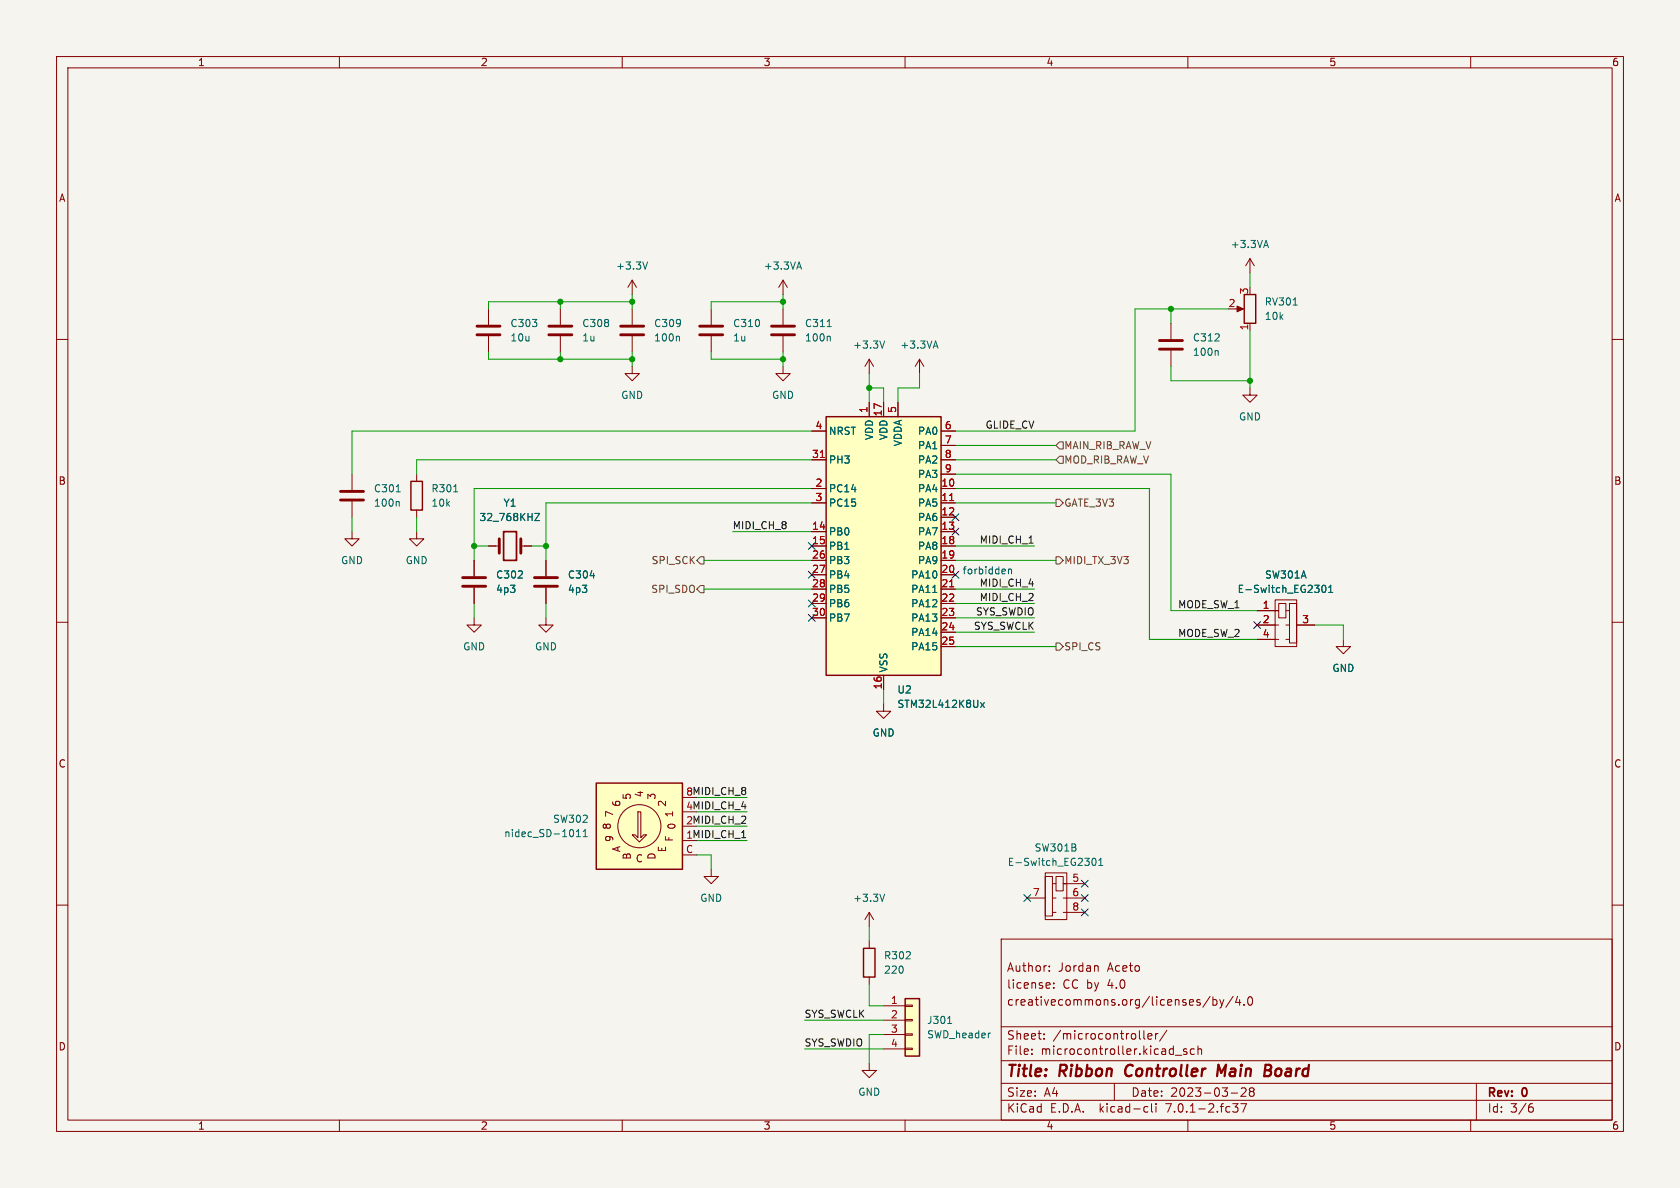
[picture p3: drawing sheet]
<svg xmlns="http://www.w3.org/2000/svg" width="297mm" height="210mm" viewBox="0 0 297 210" stroke-linecap="round" stroke-linejoin="round" font-family="sans-serif">
<path d="M0 0h297v210h-297z" fill="#f5f4ef" stroke="#f5f4ef" stroke-width=".18"/>
<g fill="none" stroke="#840000" stroke-width=".18">
<path d="M10 10h277v190h-277zM12 12h273v186h-273zM60 10v2M110 10v2M160 10v2M210 10v2M260 10v2M10 60h2M86.4 54.6v2.8M86.4 59.4v2.8M99.1 54.6v2.8M99.1 59.4v2.8"/>
<path d="M111.8 49.5v2.6M111.8 54.6v2.8M111.8 59.4v2.8M111.8 49.5l-.8 1.3M111.8 49.5l.7 1.3M125.7 54.6v2.8M125.7 59.4v2.8M138.4 49.5l-.7 1.3M138.4 49.5v2.6M138.4 54.6v2.8M138.4 59.4v2.8M138.4 49.5l.8 1.3"/>
<path d="M207 57.2v2.7M218.4 54.6h1.1M221 45.7v2.6M221 57.2v1.2M221 45.7l-.8 1.3M221 45.7l.7 1.3M285 60h2M111.8 64.8v1.2h-1.3l1.3 1.3 1.2-1.3h-1.2M138.4 64.8v1.2h-1.2l1.2 1.3 1.3-1.3h-1.3M143.5 76.2h2.5M153.7 63.5v2.5M153.7 71.1v2.6"/>
<path d="M153.7 63.5l-.8 1.3M153.7 63.5l.7 1.3M156.2 71.1v2.6M158.7 71.1v2.6M162.6 63.5l-.8 1.3M162.6 63.5v2.5M162.6 63.5l.7 1.3M166.4 76.2h2.5M166.4 78.7h2.5M207 62v2.8M221 68.6v1.3h1.2l-1.2 1.2-1.3-1.2h1.3M62.2 94v1.3h1.3l-1.3 1.2-1.2-1.2h1.2"/>
<path d="M62.2 83.8v2.8M62.2 88.6v2.8M73.7 94v1.3h1.2l-1.2 1.2-1.3-1.2h1.3M73.7 83.8v1.3M73.7 90.2v1.2M83.8 99.1v2.8M86.4 96.5h1.9M92.1 96.5h1.9M96.5 99.1v2.8M143.5 96.5h2.5M143.5 86.4h2.5M143.5 88.9h2.5"/>
<path d="M143.5 94h2.5M143.5 99.1h2.5M143.5 81.3h2.5M166.4 96.5h2.5M166.4 86.4h2.5M166.4 88.9h2.5M166.4 91.4h2.5M166.4 94h2.5M166.4 99.1h2.5M166.4 81.3h2.5M166.4 83.8h2.5M10 110h2"/>
<path d="M83.8 109.2v1.3h1.3l-1.3 1.3-1.3-1.3h1.3M83.8 103.9v2.8M96.5 109.2v1.3h1.3l-1.3 1.3-1.3-1.3h1.3M96.5 103.9v2.8M143.5 101.6h2.5M143.5 104.1h2.5M143.5 106.7h2.5M143.5 109.2h2.5M156.2 119.4v2.5M166.4 101.6h2.5M166.4 104.1h2.5M166.4 106.7h2.5"/>
<path d="M166.4 109.2h2.5M166.4 111.8h2.5M166.4 114.3h2.5M222.2 113h3.9M222.2 110.5h3.9M222.2 108h3.2M225.4 106h3.8v8.3h-3.8zM226.1 106.7h1.2v2.5h-1.2zM226.1 108h-.7h.7M227.3 113h.7M227.3 110.5h.7M227.3 108h.7"/>
<path d="M228 106.7h1.2v7h-1.2zM229.2 110.5h3.2M237.5 113v1.3h-1.3l1.3 1.3 1.3-1.3h-1.3M285 110h2M156.2 124.5v1.2h1.3l-1.3 1.3-1.3-1.3h1.3M10 160h2M112.8 143.5h.5v4.6l.5-.5h.5l-1.3 1.2-1.2-1.2h.5l.5 .5zM120.6 148.6h2.6M120.6 146.1h2.6M120.6 143.5h2.6M120.6 141h2.6M120.6 151.1h2.6"/>
<path d="M125.7 153.7v1.2h1.3l-1.3 1.3-1.2-1.3h1.2M181.6 158.8h3.2M184.8 154.9h1.3v7h-1.3zM184.8 154.3h3.8v8.3h-3.8zM186.1 158.8h.6M186.1 156.2h.6M186.7 154.9h1.3v2.6h-1.3zM188 156.2h.6h-.6M188 158.8h3.8M188.6 156.2h3.2M285 160h2M153.7 161.3l-.8 1.3"/>
<path d="M153.7 161.3v2.5M153.7 166.4v1.2M153.7 172.7v1.3M153.7 161.3l.7 1.3M156.2 177.8h3.8M160 177.7h1.3v.2h-1.3zM177 166h108v32h-108zM185.5 171.6v.1M185.5 170.8v.1M185.6 173.8v.3l-.7 .1M186.1 161.3h.6M186.3 174.6v.1"/>
<path d="M186.3 173.8v.1M188 161.3h3.8M193.9 170.7l.2 .2v.8M213.9 176.1l-1.3 2M214.4 176.2v1.5M214.4 176.8l.5-.1 .2 .3v.4l-.1 .2h-.6M215.6 176.7l.4 1M216 177.7l-.1 .4-.3 .1M216.4 176.7l-.4 1M218 176.1l-1.3 2M218.8 176.1l-.4 1.1h1M219.1 176.7v1"/>
<path d="M219.9 177.6v.1M220.7 176.3l.2-.1a.81 .81 0 0 1 .6 .6 .81 .81 0 0 1-.3 .8l-.1 .1a.81 .81 0 0 1-.4-1.4zM60 198v2M110 198v2M153.7 188v1.2h1.2l-1.2 1.3-1.3-1.3h1.3M156.2 185.4h3.8M156.2 180.3h3.8M156.2 182.9h3.8M160 198v2M160 185.3h1.3v.2h-1.3zM160 182.8h1.3v.2h-1.3zM160 180.2h1.3v.3h-1.3z"/>
<path d="M177 194.5h108M177 191.5h108M177 187.5h108M177 181.5h108M182.4 186.3v.1M182.4 185.5v.1M184.6 183.6v.1M184.6 182.8v.1M197 191.5v3M202.2 182.2v1.3l.2 .2M202.5 195.6l.4 .1M202.9 183.2l.7-.1v-.3l-.5-.1-.2 .2 .1 .7h.6"/>
<path d="M202.9 196.5l-.4 .1M203.6 195.1v1.3l.2 .2M204.3 182.7v1M204.4 195.1v.1M204.4 195.6v1M204.7 182.7l-.3 .1-.1 .2M206.3 182.1l-1.3 2M207.8 186.5h1.1M209.8 185.5l-.4-.1-.2 .2 .1 .2 .5 .2v.3h-.6M210 198v2M211.1 185.5l-.4-.1-.3 .3v.4l.2 .2h.5M211.8 185.5l.2-.1 .4 .1v.9"/>
<path d="M211.8 184.9v1.5M217.6 193.2h1.2M217.9 195.1h1l-.5 .6 .4 .1v.7l-.2 .1h-.5l-.2-.1M219.4 195.1h1l-.7 1.5M219.4 192.4l.6-.1 .2 .1 .1 .3-.9 1.1h.9M221.1 192.9l-.2-.2 .2-.4h.3l.3 .3-.3 .3M221.1 192.9l-.2 .3v.5l.2 .1h.3l.3-.3-.1-.4-.2-.2M221.1 192.9h.3M260 198v2M261 191.5v6.5M270.5 195.7h.4l.2 .3-.1 .5-.5 .1M270.9 195.1l-.4 .1"/>
<circle cx="113" cy="146" r="3.8"/>
</g>
<path d="M199.1 188.7l-.2 .7 .1 .4M215.9 189.7l-.5-1.5-.2 2M223.6 189.2h.7M223.7 188.2h.7l.3 .2M224.3 189.2l.3 .1 .1 .3M224.7 189.9l-.4 .3h-.8M224.7 188.8l-.4 .4" fill="none" stroke="#840000" stroke-width=".4"/>
<g fill="none" stroke="#006464" stroke-width=".18">
<path d="M114.5 46.3l-.4 1.3M119.9 59.4l.2 .2v.7M141 47.2h.6M141.3 46.3l.4 1.3M146.2 57.7h.8M146.6 59.4l.2 .2v.7M223.5 43.4h.6M223.8 42.5l.4 1.3M228.6 53.9h.7M156.4 60.3l-.4 1.2M165.1 61.2h.6M165.4 60.3l.4 1.2"/>
<path d="M215.2 62l.2 .2v.6M70 86.9h.8M70.4 88.6l.2 .2v.7M80.2 86.9h.7M94.6 90.8h.8l-.8 1.2h.8M164.9 104.7h.7M233.8 103.6l.2-.1a.68 .68 0 0 1 .4 .6 .68 .68 0 0 1-.4 .6l-.2-.1-.1-.4zM234.9 104.7h.7M234.9 103.8l.4-.3v1.2M173.4 124.2l.6 .8M174 124.2l-.6 .8M101.9 147.9h.7"/>
<path d="M101.9 147l.4-.4v1.3M103.1 147.9h.7M103.1 147l.4-.4v1.3M156.4 158.1l-.4 1.2M193.2 151.8l.1-.1a.68 .68 0 0 1 .5 .7 .68 .68 0 0 1-.5 .6 .84 .84 0 0 1-.1-1.2zM194.2 153h.8M194.2 152.1l.4-.4v1.3M167.5 180.9h.8M175 182.6h.1"/>
</g>
<g fill="none" stroke="#840000" stroke-width=".51">
<path d="M84.3 59.2h4.1M84.3 57.7h4.1M97 59.2h4.1M97 57.7h4.1M109.7 59.2h4.1M109.7 57.7h4.1M123.7 59.2h4.1M123.7 57.7h4.1M136.4 59.2h4.1M136.4 57.7h4.1M205 61.7h4M205 60.2h4"/>
<path d="M60.2 86.9h4.1M60.2 88.4h4.1M88.3 95.3v2.5M92.1 95.3v2.5M81.8 102.1h4.1M81.8 103.6h4.1M94.5 102.1h4.1M94.5 103.6h4.1"/>
</g>
<path d="M218.7 54.1l1.1 .5-1.1 .5z" fill="#840000" stroke="#840000" stroke-width=".18"/>
<path d="M220 52.1h2v5.1h-2zM146 73.7h20.4v45.7h-20.4zM72.6 85.1h2.1v5.1h-2.1zM105.4 138.4h15.2v15.3h-15.2zM152.7 167.6h2v5.1h-2zM160 176.5h2.6v10.2h-2.6z" fill="none" stroke="#840000" stroke-width=".25"/>
<path d="M89 94h2.3v5.1h-2.3z" fill="none" stroke="#840000" stroke-width=".3"/>
<g fill="#ffffc2" stroke="#ffffc2" stroke-width=".18">
<path d="M160 176.5h2.6v10.2h-2.6z"/>
<path d="M105.4 138.4h15.2v15.3h-15.2z"/>
<path d="M146 73.7h20.4v45.7h-20.4z"/>
</g>
<path d="M145 80.9h.7M167.9 88.5h.7M167.9 103.7h.7" fill="none" stroke="#a90000" stroke-width=".18"/>
<path d="M186.7 78.7l.6-.6h.7v1.3h-.7zM123.8 98.4h.7v1.3h-.7l-.6-.6zM186.7 98.4h.6l.7 .7-.7 .6h-.6zM186.7 81.3l.6-.7h.7v1.3h-.7zM186.7 88.3h.6l.7 .6-.7 .6h-.6zM123.8 103.5h.7v1.3h-.7l-.6-.7zM186.7 113.7h.6l.7 .6-.7 .6h-.6z" fill="none" stroke="#725600" stroke-width=".18"/>
<path d="M181.9 96h.7M131.1 148.1h.7" fill="none" stroke="#0f0f0f" stroke-width=".18"/>
<path d="M178.3 100.6v.8M178.3 100.7l.2-.1 .3 .1v.7" fill="none" stroke="#0000c2" stroke-width=".18"/>
<g fill="none" stroke="#009600" stroke-width=".18">
<path d="M99.1 53.3v1.3M111.8 52.1v2.5M111.8 53.3h-25.4v1.3M138.4 52.1v2.5M138.4 53.3h-12.7v1.3M207 54.6v2.6M217.2 54.6h-16.5v21.6h-31.8M221 48.3v2.5M221 58.4v10.2M86.4 62.2v1.3h25.4M99.1 62.2v1.3M111.8 62.2v2.6"/>
<path d="M125.7 62.2v1.3h12.7M138.4 62.2v2.6M143.5 76.2h-81.3v7.6M153.7 68.6h2.5v2.5M153.7 66v5.1M162.6 66v2.6h-3.9v2.5M168.9 78.7h17.8M207 64.8v2.5h14M62.2 91.4v2.6M73.7 91.4v2.6M83.8 96.5h2.6M94 96.5h2.5"/>
<path d="M124.5 99.1h19M129.5 94h14M143.5 88.9h-47v10.2M143.5 81.3h-69.8v2.5M143.5 86.4h-59.7v12.7M168.9 96.5h14M168.9 81.3h17.8M168.9 86.4h34.3v26.6h19M168.9 99.1h17.8M168.9 83.8h38.1v24.2h15.2M168.9 88.9h17.8M83.8 106.7v2.5"/>
<path d="M96.5 106.7v2.5M124.5 104.1h19M168.9 104.1h14M168.9 111.8h14M168.9 114.3h17.8M168.9 109.2h14M168.9 106.7h14M232.4 110.5h5.1v2.5M156.2 121.9v2.6M123.2 143.5h8.9M123.2 141h8.9M123.2 151.1h2.5v2.6"/>
<path d="M123.2 146.1h8.9M123.2 148.6h8.9M153.7 163.8v2.6M153.7 174v3.8h2.5M142.2 180.3h14M142.2 185.4h14M156.2 182.9h-2.5v5.1"/>
</g>
<g fill="none" stroke="#000084" stroke-width=".18">
<path d="M142.9 95.9l1.2 1.2M144.1 95.9l-1.2 1.2M168.3 93.4l1.2 1.2M168.3 90.8l1.2 1.2M169.5 93.4l-1.2 1.2M169.5 90.8l-1.2 1.2M142.9 106.1l1.2 1.2M142.9 108.6l1.2 1.2M142.9 101l1.2 1.2M144.1 106.1l-1.2 1.2M144.1 108.6l-1.2 1.2M144.1 101l-1.2 1.2"/>
<path d="M168.3 101l1.2 1.2M169.5 101l-1.2 1.2M221.6 109.9l1.3 1.2M222.9 109.9l-1.3 1.2M181 158.1l1.2 1.3M182.2 158.1l-1.2 1.3M191.2 158.1l1.2 1.3M191.2 155.6l1.2 1.2M192.4 158.1l-1.2 1.3M192.4 155.6l-1.2 1.2M191.2 160.7l1.2 1.2M192.4 160.7l-1.2 1.2"/>
</g>
<g fill="#009600" stroke="#009600" stroke-width=".18">
<circle cx="153.7" cy="68.6" r=".46"/>
<circle cx="138.4" cy="63.5" r=".46"/>
<circle cx="138.4" cy="53.3" r=".46"/>
<circle cx="111.8" cy="63.5" r=".46"/>
<circle cx="99.1" cy="53.3" r=".46"/>
<circle cx="99.1" cy="63.5" r=".46"/>
<circle cx="96.5" cy="96.5" r=".46"/>
<circle cx="111.8" cy="53.3" r=".46"/>
<circle cx="83.8" cy="96.5" r=".46"/>
<circle cx="221" cy="67.3" r=".46"/>
<circle cx="207" cy="54.6" r=".46"/>
</g>
<g font-size="2.8" fill="#840000">
<text x="178" y="190.8">Title:</text>
<text x="187.4" y="190.8">Ribbon</text>
<text x="199.6" y="190.8">Controller</text>
<text x="216.5" y="190.8">Main</text>
<text x="225.4" y="190.8">Board</text>
</g>
<g font-size="2.1" fill="#840000">
<text x="178" y="171.9">Author:</text>
<text x="187.1" y="171.9">Jordan</text>
<text x="195.8" y="171.9">Aceto</text>
<text x="178" y="177.9">creativecommons.org/licenses/by/4.0</text>
<text x="178" y="174.9">license:</text>
<text x="187.9" y="174.9">CC by</text>
<text x="195.8" y="174.9">4.0</text>
<text x="178" y="183.9">Sheet:</text>
<text x="186.2" y="183.9">/microcontroller/</text>
<text x="178" y="186.6">File:</text>
<text x="184" y="186.6">microcontroller.kicad_sch</text>
<text x="178" y="196.8">KiCad</text>
<text x="178" y="194">Size:</text>
<text x="184.6" y="194">A4</text>
<text x="185.7" y="196.8">E.D.A.</text>
<text x="194.4" y="196.8">kicad-cli</text>
<text x="200" y="194">Date:</text>
<text x="206.2" y="196.8">7.0.1-2.fc37</text>
<text x="206.9" y="194">2023-03-28</text>
<text x="263" y="194.2">Rev:</text>
<text x="263" y="196.8">Id:</text>
<text x="267" y="196.8">3/6</text>
<text x="269.2" y="194.2">0</text>
</g>
<g font-size="1.8" fill="#840000">
<text x="35" y="11.8">1</text>
<text x="85" y="11.8">2</text>
<text x="135" y="11.8">3</text>
<text x="185" y="11.8">4</text>
<text x="235" y="11.8">5</text>
<text x="285" y="11.8">6</text>
<text x="10.4" y="35.8">A</text>
<text x="285.4" y="35.8">A</text>
<text x="10.3" y="85.8">B</text>
<text x="285.3" y="85.8">B</text>
<text x="10.3" y="135.8">C</text>
<text x="285.3" y="135.8">C</text>
<text x="109.8" y="142.7" transform="rotate(-90 109.8 142.7)">6</text>
<text x="111.7" y="141.4" transform="rotate(-90 111.7 141.4)">5</text>
<text x="113.9" y="141" transform="rotate(-90 113.9 141)">4</text>
<text x="116" y="141.4" transform="rotate(-90 116 141.4)">3</text>
<text x="117.9" y="142.7" transform="rotate(-90 117.9 142.7)">2</text>
<text x="108.1" y="146.7" transform="rotate(-90 108.1 146.7)">8</text>
<text x="108.6" y="148.9" transform="rotate(-90 108.6 148.9)">9</text>
<text x="108.6" y="144.5" transform="rotate(-90 108.6 144.5)">7</text>
<text x="119.1" y="148.9" transform="rotate(-90 119.1 148.9)">F 0</text>
<text x="119.1" y="144.5" transform="rotate(-90 119.1 144.5)">1</text>
<text x="109.8" y="150.7" transform="rotate(-90 109.8 150.7)">A</text>
<text x="111.7" y="152" transform="rotate(-90 111.7 152)">B</text>
<text x="112.3" y="152.6">C</text>
<text x="116" y="152" transform="rotate(-90 116 152)">D</text>
<text x="117.9" y="150.7" transform="rotate(-90 117.9 150.7)">E</text>
<text x="10.3" y="185.8">D</text>
<text x="285.3" y="185.8">D</text>
<text x="35" y="199.8">1</text>
<text x="85" y="199.8">2</text>
<text x="135" y="199.8">3</text>
<text x="185" y="199.8">4</text>
<text x="235" y="199.8">5</text>
<text x="285" y="199.8">6</text>
</g>
<g font-size="1.8" fill="#006464">
<text x="108.9" y="47.8">+3.3V</text>
<text x="135" y="47.8">+3.3VA</text>
<text x="217.5" y="44">+3.3VA</text>
<text x="90.2" y="58">C303</text>
<text x="102.9" y="58">C308</text>
<text x="115.6" y="58">C309</text>
<text x="129.5" y="58">C310</text>
<text x="142.2" y="58">C311</text>
<text x="223.5" y="54.2">RV301</text>
<text x="223.5" y="56.7">10k</text>
<text x="90.2" y="60.5">10u</text>
<text x="102.9" y="60.5">1u</text>
<text x="115.6" y="60.5">100n</text>
<text x="129.5" y="60.5">1u</text>
<text x="142.2" y="60.5">100n</text>
<text x="150.8" y="61.8">+3.3V</text>
<text x="159.1" y="61.8">+3.3VA</text>
<text x="210.8" y="60.5">C312</text>
<text x="210.8" y="63.1">100n</text>
<text x="109.8" y="70.7">GND</text>
<text x="136.4" y="70.7">GND</text>
<text x="146.6" y="77">NRST</text>
<text x="154.5" y="77.9" transform="rotate(-90 154.5 77.9)">VDD</text>
<text x="157" y="77.9" transform="rotate(-90 157 77.9)">VDD</text>
<text x="162.2" y="77">PA0</text>
<text x="219" y="74.5">GND</text>
<text x="146.6" y="82.1">PH3</text>
<text x="159.6" y="79" transform="rotate(-90 159.6 79)">VDDA</text>
<text x="162.2" y="79.6">PA1</text>
<text x="162.2" y="82.1">PA2</text>
<text x="66" y="87.2">C301</text>
<text x="66" y="89.7">100n</text>
<text x="76.2" y="87.2">R301</text>
<text x="76.2" y="89.7">10k</text>
<text x="89" y="89.7">Y1</text>
<text x="146.6" y="87.2">PC14</text>
<text x="146.6" y="89.7">PC15</text>
<text x="162.2" y="87.2">PA4</text>
<text x="162.2" y="89.7">PA5</text>
<text x="162.2" y="84.6">PA3</text>
<text x="84.7" y="92.3">32_768KHZ</text>
<text x="146.6" y="94.8">PB0</text>
<text x="162.2" y="92.3">PA6</text>
<text x="162.2" y="94.8">PA7</text>
<text x="60.2" y="99.9">GND</text>
<text x="71.7" y="99.9">GND</text>
<text x="146.6" y="97.3">PB1</text>
<text x="146.6" y="99.9">PB3</text>
<text x="162.2" y="97.3">PA8</text>
<text x="162.2" y="99.9">PA9</text>
<text x="87.6" y="102.4">C302</text>
<text x="87.6" y="105">4p3</text>
<text x="100.3" y="102.4">C304</text>
<text x="100.3" y="105">4p3</text>
<text x="146.6" y="102.4">PB4</text>
<text x="146.6" y="105">PB5</text>
<text x="146.6" y="107.5">PB6</text>
<text x="161" y="102.4">PA10</text>
<text x="161" y="105">PA11</text>
<text x="161" y="107.5">PA12</text>
<text x="218.7" y="105">E-Switch_EG2301</text>
<text x="223.6" y="102.4">SW301A</text>
<text x="146.6" y="110">PB7</text>
<text x="161" y="110">PA13</text>
<text x="161" y="112.6">PA14</text>
<text x="81.8" y="115.1">GND</text>
<text x="94.5" y="115.1">GND</text>
<text x="157" y="118.9" transform="rotate(-90 157 118.9)">VSS</text>
<text x="161" y="115.1">PA15</text>
<text x="235.5" y="118.9">GND</text>
<text x="158.6" y="122.7">U2</text>
<text x="158.6" y="125.3">STM32L412K8Ux</text>
<text x="154.2" y="130.4">GND</text>
<text x="89.1" y="148.1">nidec_SD-1011</text>
<text x="97.7" y="145.6">SW302</text>
<text x="178.1" y="153.2">E-Switch_EG2301</text>
<text x="182.8" y="150.7">SW301B</text>
<text x="123.7" y="159.6">GND</text>
<text x="150.8" y="159.6">+3.3V</text>
<text x="156.2" y="169.7">R302</text>
<text x="156.2" y="172.3">220</text>
<text x="163.8" y="181.2">J301</text>
<text x="163.8" y="183.7">SWD_header</text>
<text x="151.7" y="193.9">GND</text>
</g>
<g font-size="1.8" fill="#a90000">
<text x="220.7" y="52.1" transform="rotate(-90 220.7 52.1)">3</text>
<text x="217.1" y="54.4">2</text>
<text x="220.7" y="58.5" transform="rotate(-90 220.7 58.5)">1</text>
<text x="144.1" y="75.9">4</text>
<text x="153.4" y="73.1" transform="rotate(-90 153.4 73.1)">1</text>
<text x="156" y="73.7" transform="rotate(-90 156 73.7)">17</text>
<text x="158.5" y="73.1" transform="rotate(-90 158.5 73.1)">5</text>
<text x="167" y="75.9">6</text>
<text x="143.5" y="81">31</text>
<text x="167" y="78.5">7</text>
<text x="167" y="81">8</text>
<text x="167" y="83.6">9</text>
<text x="144.1" y="86.1">2</text>
<text x="144.1" y="88.6">3</text>
<text x="166.4" y="86.1">10</text>
<text x="166.4" y="88.6">11</text>
<text x="143.5" y="93.7">14</text>
<text x="166.4" y="91.2">12</text>
<text x="166.4" y="93.7">13</text>
<text x="143.5" y="96.3">15</text>
<text x="143.5" y="98.8">26</text>
<text x="143.5" y="101.3">27</text>
<text x="166.4" y="96.3">18</text>
<text x="166.4" y="98.8">19</text>
<text x="166.4" y="101.3">20</text>
<text x="143.5" y="103.9">28</text>
<text x="143.5" y="106.4">29</text>
<text x="166.4" y="103.9">21</text>
<text x="166.4" y="106.4">22</text>
<text x="223.2" y="107.7">1</text>
<text x="143.5" y="109">30</text>
<text x="166.4" y="109">23</text>
<text x="166.4" y="111.5">24</text>
<text x="223.2" y="110.2">2</text>
<text x="223.2" y="112.8">4</text>
<text x="230.2" y="110.2">3</text>
<text x="166.4" y="114">25</text>
<text x="156" y="121.9" transform="rotate(-90 156 121.9)">16</text>
<text x="121.2" y="150.9">C</text>
<text x="189.5" y="156">5</text>
<text x="182.5" y="158.5">7</text>
<text x="189.5" y="158.5">6</text>
<text x="189.5" y="161">8</text>
<text x="157.4" y="177.5">1</text>
<text x="157.4" y="180.1">2</text>
<text x="157.4" y="182.6">3</text>
<text x="157.4" y="185.2">4</text>
</g>
<g font-size="1.8" fill="#0f0f0f">
<text x="174.1" y="75.9">GLIDE_CV</text>
<text x="129.5" y="93.6">MIDI_CH_8</text>
<text x="173.1" y="96.2">MIDI_CH_1</text>
<text x="173.1" y="106.3">MIDI_CH_2</text>
<text x="173.1" y="103.8">MIDI_CH_4</text>
<text x="208.3" y="107.6">MODE_SW_1</text>
<text x="172" y="111.4">SYS_SWCLK</text>
<text x="172.4" y="108.9">SYS_SWDIO</text>
<text x="208.3" y="112.7">MODE_SW_2</text>
<text x="121.3" y="143.3">4MIDI_CH_4</text>
<text x="121.3" y="140.7">8MIDI_CH_8</text>
<text x="121.3" y="148.3">1MIDI_CH_1</text>
<text x="121.3" y="145.8">2MIDI_CH_2</text>
<text x="142.2" y="180">SYS_SWCLK</text>
<text x="142.2" y="185.1">SYS_SWDIO</text>
</g>
<g font-size="1.8" fill="#725600">
<text x="188.2" y="79.6">MAIN_RIB_RAW_V</text>
<text x="188.2" y="82.1">MOD_RIB_RAW_V</text>
<text x="188.2" y="89.7">GATE_3V3</text>
<text x="115.1" y="99.9">SPI_SCK</text>
<text x="188.2" y="99.9">MIDI_TX_3V3</text>
<text x="115" y="105">SPI_SDO</text>
<text x="188.2" y="115.1">SPI_CS</text>
</g>
<text font-size="1.8" fill="#0000c2" x="170.2" y="101.6">forbidden</text>
</svg>
